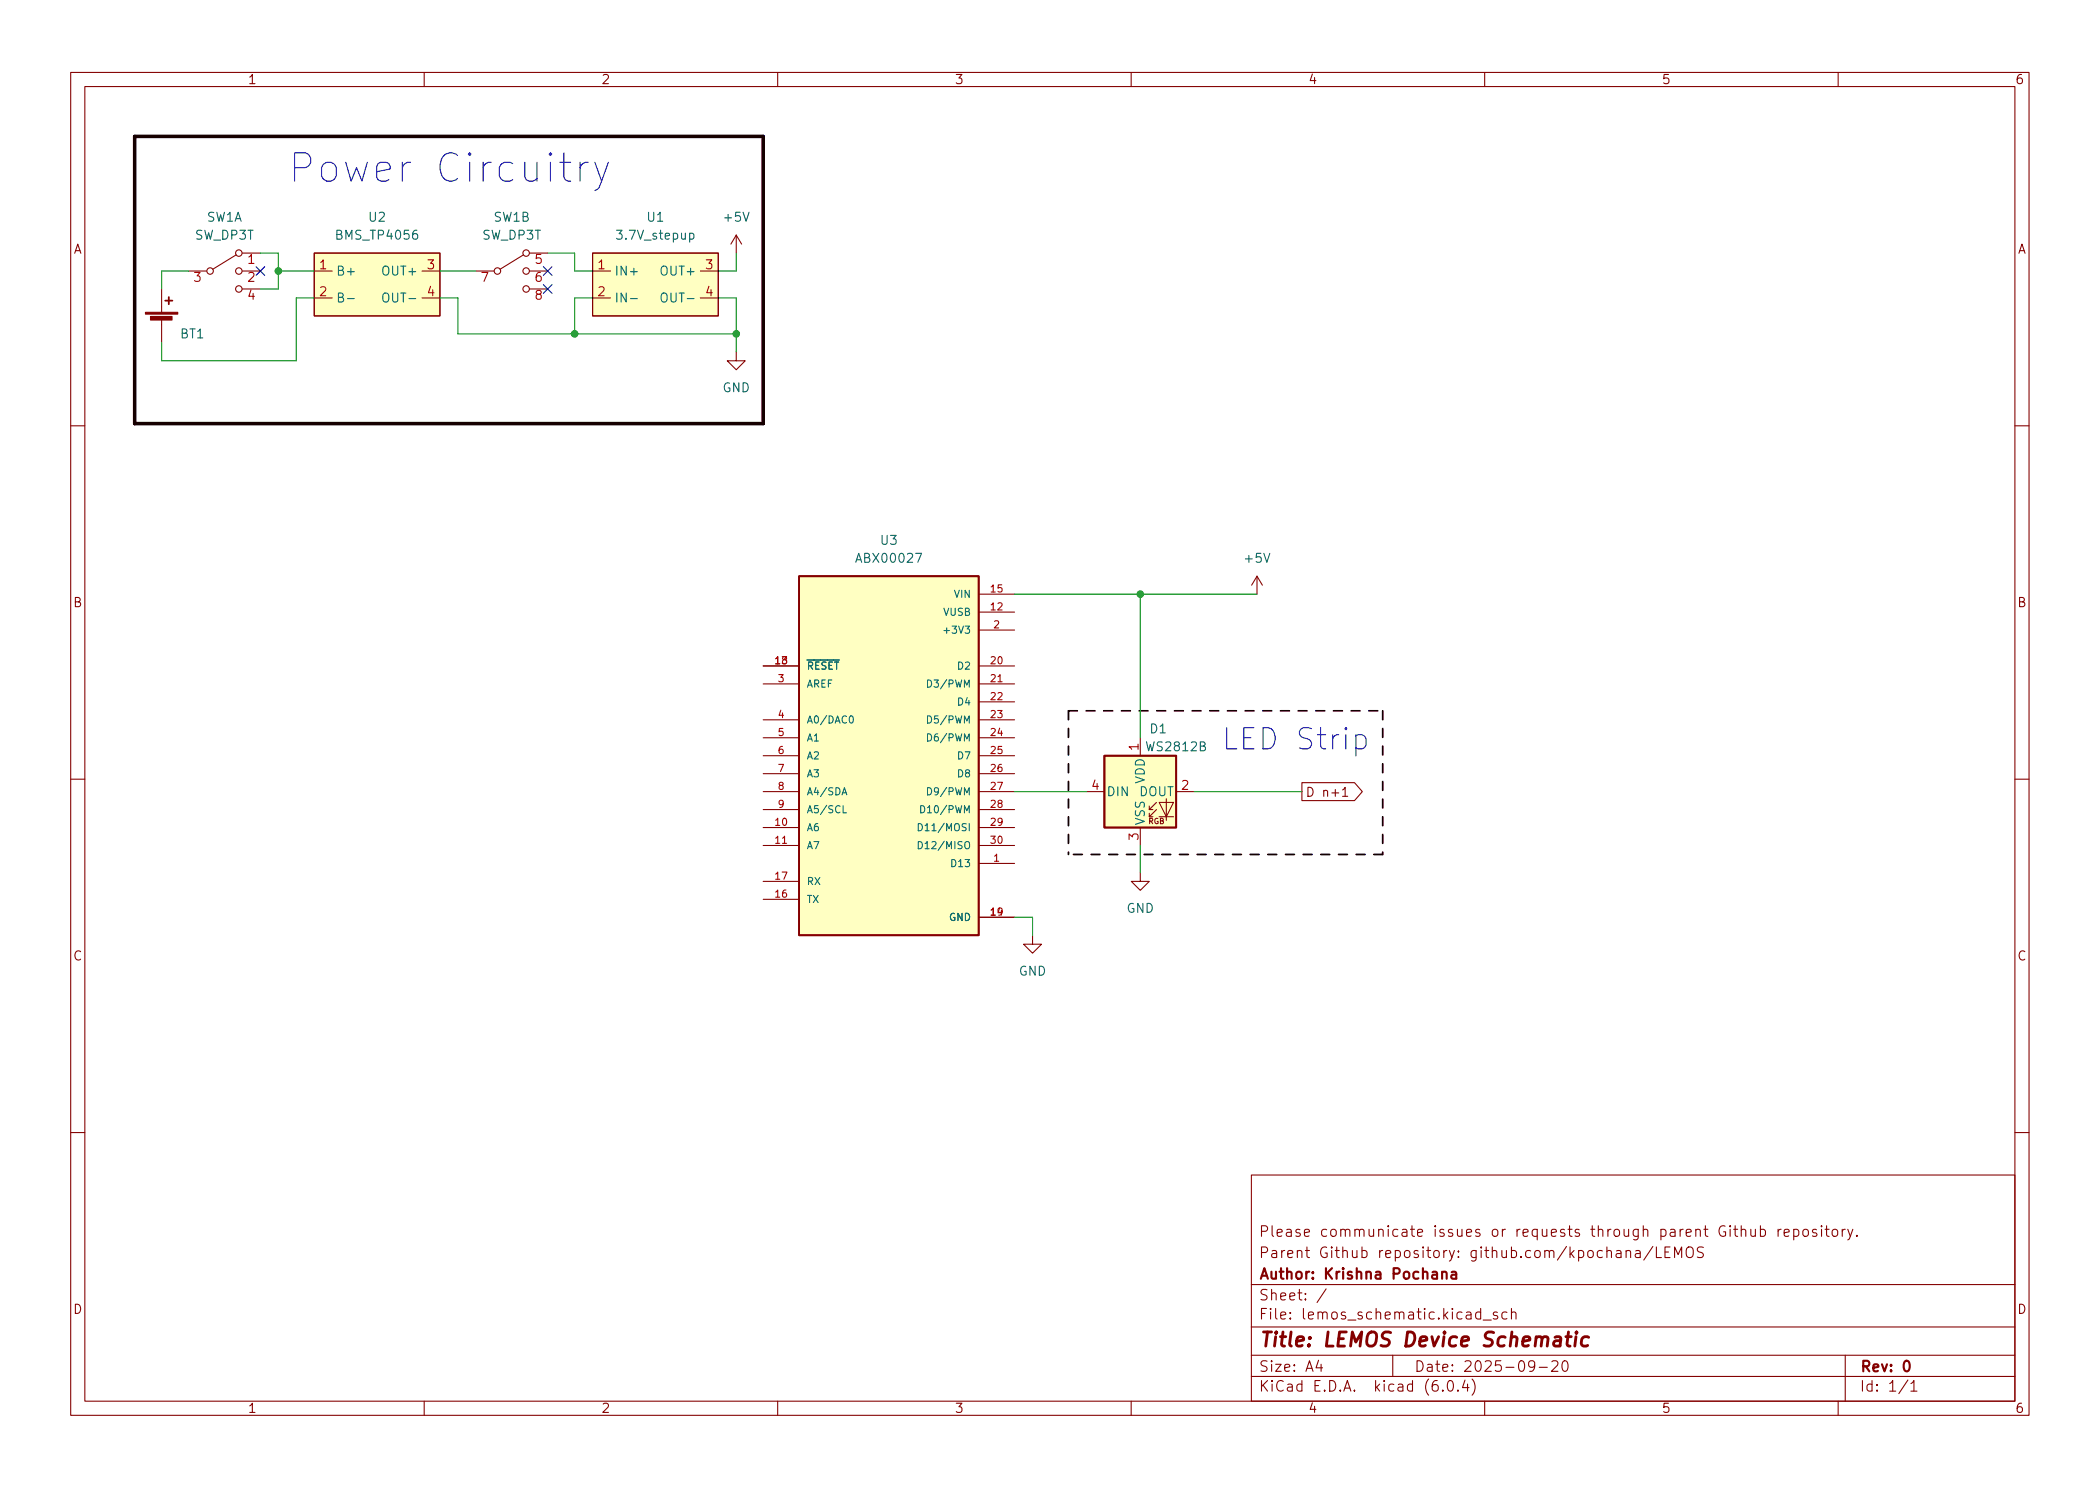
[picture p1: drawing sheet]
<svg xmlns="http://www.w3.org/2000/svg" width="297mm" height="210mm" viewBox="0 0 297 210" stroke-linecap="round" stroke-linejoin="round" font-family="sans-serif">
<g fill="none" stroke="#840000" stroke-width=".15">
<path d="M10 10.2h277v190.1h-277zM12 12.2h273v186.1h-273zM60 10.2v2M110 10.2v2M160 10.2v2M210 10.2v2M260 10.2v2M26.7 38.3h2.5M33.4 36.1l-3.3 2M34.3 35.8h2.5M34.3 38.3h2.5M44.4 35.8h17.8v8.9h-17.8z"/>
<path d="M44.4 38.3h2.6M59.7 38.3h2.5M67.3 38.3h2.5M74 36.1l-3.3 2M74.9 35.8h2.6M74.9 38.3h2.6M83.8 35.8h17.8v8.9h-17.8zM83.8 38.3h2.6M99.1 38.3h2.5M104.1 33.3l-.7 1.2M104.1 33.3v2.5M104.1 33.3l.8 1.2"/>
<path d="M22.9 40.9v3.3M22.9 45.2v3.3M34.3 40.9h2.5M44.4 42.2h2.6M59.7 42.2h2.5M74.9 40.9h2.6M83.8 42.2h2.6M99.1 42.2h2.5M104.1 49.8v1.2h1.3l-1.3 1.3-1.2-1.3h1.2M10 60.2h2M285 60.2h2M107.9 94.2h5.1"/>
<path d="M107.9 96.8h5.1M138.4 86.6h5.1M138.4 94.2h5.1M138.4 84.1h5.1M138.4 89.1h5.1M138.4 96.8h5.1M138.4 99.3h5.1M177.8 81.5l-.8 1.3M177.8 81.5v2.6M177.8 81.5l.8 1.3M10 110.2h2M107.9 117.1h5.1"/>
<path d="M107.9 119.6h5.1M107.9 101.8h5.1M107.9 104.4h5.1M107.9 106.9h5.1M107.9 109.5h5.1M107.9 112h5.1M107.9 114.5h5.1M138.4 117.1h5.1M138.4 119.6h5.1M138.4 101.8h5.1M138.4 104.4h5.1M138.4 106.9h5.1"/>
<path d="M138.4 109.5h5.1M138.4 112h5.1M138.4 114.5h5.1M153.7 112h2.5M161.3 104.4v2.5M161.3 117.1v2.5M162.6 114.5h.5M163.6 114.5l-1 1.1v-.5M163.6 113.5l-1 1v-.5M164 113.5h2l-1 2.1zM164 115.6h2M165 113v3.1"/>
<path d="M166.4 112h2.5M184.1 110.7h7.5l1.1 1.3-1.1 1.3h-7.5zM189.9 111.8l.4-.4v1.3M189.9 112.7h.7M285 110.2h2M107.9 127.2h5.1M107.9 124.7h5.1M138.4 122.2h5.1M138.4 129.8h5.1M146 132.3v1.3h1.3l-1.3 1.3-1.2-1.3h1.2M161.3 123.4v1.3h1.3l-1.3 1.3-1.3-1.3h1.3M10 160.2h2"/>
<path d="M177 166.3h108v32h-108zM230 177.1a.37 .37 0 0 1 .6 0v.8M231.4 177l.1-.1 .4 .1 .1 .9M232 177.3l-.5 .1a.29 .29 0 0 0-.2 .2 .29 .29 0 0 0 .2 .3h.5M233.8 176.4l-1.3 1.9M234.3 176.4v1.5h.7M235.5 177.1h.5M236.2 176.4h-.7v1.5h.7M236.9 177.9v-1.5l.5 1.1 .5-1.1v1.5M238.6 176.6a.5 .5 0 0 1 .6-.2 .5 .5 0 0 1 .3 .5v.5a.5 .5 0 0 1-.5 .6 .5 .5 0 0 1-.5-.6zM240.9 176.5l-.2-.1-.5 .1a.36 .36 0 0 0-.1 .4 .36 .36 0 0 0 .3 .2 .55 .55 0 0 1 .5 .4v.3l-.3 .1h-.5M246.3 174.1a.37 .37 0 0 1 .6 0v.8"/>
<path d="M247.6 173.9l.1 1a.41 .41 0 0 0 .6-.1M248.3 173.9v1M249 174l.4-.1 .3 .3v.4l-.1 .3h-.2h-.4M249 173.4v1.5M251.5 173.9v1M251.9 173.9l-.3 .1-.1 .2M252.4 174.4l.7-.1-.1-.3-.4-.1-.2 .2v.8h.2h.4M253.7 174l.4-.1 .3 .3v.4l-.1 .3h-.2h-.4M253.7 173.9v1.5M255.2 174a.41 .41 0 0 1 .6 .2v.4a.41 .41 0 0 1-.4 .3 .41 .41 0 0 1-.4-.3v-.4zM256.9 174l-.3-.1-.2 .2v.3l.5 .1 .1 .1-.1 .3h-.1h-.4M257.6 173.4v.1v.1l.1-.1-.1-.1v.2"/>
<path d="M257.6 173.9v1M258.2 173.9h.5M258.4 173.4v1.3v.2h.3M259.3 174a.41 .41 0 0 1 .6 .2v.4a.41 .41 0 0 1-.4 .3 .41 .41 0 0 1-.4-.3v-.4zM260.6 173.9v1M261 173.9l-.3 .1-.1 .2M261.4 173.9l.3 1M262.1 173.9l-.5 1.4-.2 .1M262.6 174.8l.1 .1h-.1v-.1v.1M285 160.2h2M60 198.3v2M110 198.3v2"/>
<path d="M160 198.3v2M177 194.8h108M177 191.8h108M177 187.8h108M177 181.8h108M186.5 192.5l-.4 1h1M186.9 193v1M187.6 182.4l-1.3 1.9M197 191.8v3M204.1 196.7v.1h-.1l.1-.1v.1M204.9 195.4a.36 .36 0 0 1 .6 .2 .77 .77 0 0 1-.4 1.2 1 1 0 0 1-.2-1.4zM206.2 196.7l.1 .1h-.1h-.1l.1-.1v.1"/>
<path d="M207.2 195.3l-.3 1h.9M207.6 195.8v1M208.2 195.1a1.72 1.72 0 0 1 0 2.3M209.4 185.7l-.4-.1-.3 .3v.4l.2 .3h.1h.4M209.4 185.1v1.5M209.8 186.8h1.1M210 198.3v2M211.8 185.7l-.4-.1-.2 .2 .1 .3 .5 .1 .1 .1-.1 .3h-.2h-.4M213.1 185.7l-.4-.1-.3 .3v.4l.2 .3h.1h.4M213.8 185.8a.37 .37 0 0 1 .6 0v.8M213.8 185.1v1.5M217.1 193.2l-.3 .3h-.3l-.3-.3v-.4l.2-.2 .4-.1 .2 .2a.99 .99 0 0 1-.4 1.3h-.2"/>
<path d="M217.7 193.5h1.2M219.5 192.7l.2-.2 .5 .1a.41 .41 0 0 1 .1 .6l-.9 .8h1M221.1 192.7a.36 .36 0 0 1 .3-.2 .36 .36 0 0 1 .3 .3 .77 .77 0 0 1-.4 1.2 .91 .91 0 0 1-.2-1.3zM260 198.3v2M261 191.8v6.5M269.9 195.3l-1.3 1.9M270.3 195.8l.4-.5v1.5M270.3 196.8h.9"/>
<circle cx="29.7" cy="38.3" r=".46"/>
<circle cx="33.8" cy="35.8" r=".46"/>
<circle cx="33.8" cy="38.3" r=".46"/>
<circle cx="70.4" cy="38.3" r=".46"/>
<circle cx="74.4" cy="35.8" r=".46"/>
<circle cx="74.4" cy="38.3" r=".46"/>
<circle cx="33.8" cy="40.9" r=".46"/>
<circle cx="74.4" cy="40.9" r=".46"/>
</g>
<path d="M204 179.9v1M204 180.1a.37 .37 0 0 1 .6 0v.8M205.3 180l.2-.1 .4 .1 .1 .9M206 180.3l-.5 .1a.29 .29 0 0 0-.2 .2 .29 .29 0 0 0 .2 .3h.5M269.4 192.7a.36 .36 0 0 1 .4-.2 .36 .36 0 0 1 .3 .3 .77 .77 0 0 1-.5 1.2 .91 .91 0 0 1-.2-1.3z" fill="none" stroke="#840000" stroke-width=".3"/>
<path d="M221.5 189.1h.8M221.9 188.5l-.3 1.7 .1 .2 .4 .1M222.9 189.1l-.1 1.4M223 188.5l-.1 .1 .1 .1 .1-.1-.1-.1v.2M224.7 189.2a.66 .66 0 0 0-1 .3v.6l.1 .3 .2 .1 .6-.1" fill="none" stroke="#840000" stroke-width=".4"/>
<g fill="#840000" stroke="#840000" stroke-width=".15">
<path d="M20.6 44.2h4.5v.2h-4.5z"/>
<path d="M21.3 44.8h3v.5h-3z"/>
</g>
<path d="M23.4 42.5h1M23.9 42v1M113 81.5h25.4v50.8h-25.4zM156.2 106.9h10.2v10.2h-10.2z" fill="none" stroke="#840000" stroke-width=".25"/>
<g fill="#ffffc2" stroke="#ffffc2" stroke-width=".14">
<path d="M44.4 35.8h17.8v8.9h-17.8z"/>
<path d="M83.8 35.8h17.8v8.9h-17.8z"/>
<path d="M113 81.5h25.4v50.8h-25.4z"/>
<path d="M156.2 106.9h10.2v10.2h-10.2z"/>
</g>
<g fill="none" stroke="#006464" stroke-width=".15">
<path d="M97.5 33.1l.4-.1 .3 .2v.4l-.2 .2h-.5M47.9 42.1h.4l.2-.2v-.2l-.1-.2h-.5v1.2h.5l.2-.2a.33 .33 0 0 0-.3-.4M49.1 42.2h1M54.3 41.5a.42 .42 0 0 1 .5 0 .42 .42 0 0 1 .2 .4v.4a.42 .42 0 0 1-.4 .5 .42 .42 0 0 1-.5-.5v-.4zM89.2 42.2h.9M93.6 41.6a.43 .43 0 0 1 .5-.1 .43 .43 0 0 1 .3 .4v.4a.42 .42 0 0 1-.5 .5 .42 .42 0 0 1-.4-.5zM131.2 96.2a.51 .51 0 0 1 .6 .5 .51 .51 0 0 1-.6 .5zM133.5 89.2h.8M119.1 112.5l.3-1 .4 1M119.2 112.2h.5M119.3 114v1h.4M120.2 101.4l.2-.1a.54 .54 0 0 1 .3 .5 .54 .54 0 0 1-.3 .5l-.2-.1-.1-.3z"/>
<path d="M129.9 116.5a.51 .51 0 0 1 .6 .5 .51 .51 0 0 1-.6 .5zM129.9 119.1a.51 .51 0 0 1 .6 .5 .51 .51 0 0 1-.6 .5zM130.2 114a.51 .51 0 0 1 .6 .5 .51 .51 0 0 1-.6 .5zM131.2 101.3a.51 .51 0 0 1 .6 .5 .51 .51 0 0 1-.6 .5zM131.2 103.8a.51 .51 0 0 1 .6 .5 .51 .51 0 0 1-.6 .5zM131.2 111.5a.51 .51 0 0 1 .6 .5 .51 .51 0 0 1-.6 .5z"/>
</g>
<path d="M79.2 23h1.5M79.8 21.6v3.5l.2 .3 .3 .2h.4M82 23v2.6M83.2 23a1.02 1.02 0 0 0-1.2 .7M84.1 23l1 2.6M86 23l-1.3 3.6-.6 .4M191.8 104.1l.3-.1h.6l.4 .2 .1 .3v.9l-.3 .4-.2 .2h-.6l-.3-.2" fill="none" stroke="#0000c2" stroke-width=".15"/>
<path d="M19 19.3h88.9v40.6h-88.9z" fill="none" stroke="#160000" stroke-width=".5"/>
<path d="M151.1 100.6h44.5M151.1 100.6v20.3M195.6 100.6v20.3M195.6 120.9h-44.5" fill="none" stroke="#120000" stroke-width=".25" stroke-dasharray="1.2 1.2"/>
<g fill="none" stroke="#009600" stroke-width=".15">
<path d="M26.7 38.3h-3.8v2.6M36.8 35.8h2.6v5.1h-2.6M39.4 38.3h5M62.2 38.3h5.1M77.5 35.8h3.8v2.5h2.5M104.1 35.8v2.5h-2.5M44.4 42.2h-2.5v8.8h-19v-2.5M62.2 42.2h2.6v5h39.3M83.8 42.2h-2.5v5M101.6 42.2h2.5v7.6M143.5 84.1h34.3M161.3 84.1v20.3"/>
<path d="M143.5 112h10.2M161.3 119.6v3.8M168.9 112h15.2M143.5 129.8h2.5v2.5"/>
</g>
<path d="M36.2 37.7l1.2 1.3M37.4 37.7l-1.2 1.3M76.9 37.7l1.2 1.3M78.1 37.7l-1.2 1.3M76.9 40.3l1.2 1.2M78.1 40.3l-1.2 1.2" fill="none" stroke="#000084" stroke-width=".15"/>
<g fill="#009600" stroke="#009600" stroke-width=".15">
<circle cx="39.4" cy="38.3" r=".46"/>
<circle cx="81.3" cy="47.2" r=".46"/>
<circle cx="104.1" cy="47.2" r=".46"/>
<circle cx="161.3" cy="84.1" r=".46"/>
</g>
<text font-size="5.6" fill="#0000c2" x="40.6" y="25.8">Power Circuitry</text>
<text font-size="4.2" fill="#0000c2" x="172.7" y="106.1">LED Strip</text>
<text font-size="2.8" fill="#840000" x="178" y="190.6">Title: LEMOS Device Schematic</text>
<g font-size="2.1" fill="#840000">
<text x="178" y="178">Parent Github repository: github.com/kpochana/LEMOS</text>
<text x="178" y="175">Please communicate issues or requests through parent Github repository.</text>
<text x="178" y="184">Sheet: /</text>
<text x="178" y="181">Author: Krishna Pochana</text>
<text x="178" y="186.7">File: lemos_schematic.kicad_sch</text>
<text x="178" y="196.9">KiCad E.D.A. kicad (6.0.4)</text>
<text x="178" y="194.1">Size: A4</text>
<text x="200" y="194.1">Date: 2025-09-20</text>
<text x="263" y="194.1">Rev: 0</text>
<text x="263" y="196.9">Id: 1/1</text>
</g>
<g font-size="1.8" fill="#840000">
<text x="35" y="11.9">1</text>
<text x="85" y="11.9">2</text>
<text x="135" y="11.9">3</text>
<text x="185" y="11.9">4</text>
<text x="235" y="11.9">5</text>
<text x="285" y="11.9">6</text>
<text x="10.3" y="35.9">A</text>
<text x="285.3" y="35.9">A</text>
<text x="10.3" y="85.9">B</text>
<text x="285.3" y="85.9">B</text>
<text x="184.6" y="112.7">D n+1</text>
<text x="10.3" y="135.9">C</text>
<text x="285.3" y="135.9">C</text>
<text x="10.3" y="185.9">D</text>
<text x="285.3" y="185.9">D</text>
<text x="35" y="199.9">1</text>
<text x="85" y="199.9">2</text>
<text x="135" y="199.9">3</text>
<text x="185" y="199.9">4</text>
<text x="235" y="199.9">5</text>
<text x="285" y="199.9">6</text>
</g>
<g font-size="1.8" fill="#006464">
<text x="27.6" y="33.9">SW_DP3T</text>
<text x="29.2" y="31.4">SW1A</text>
<text x="47.8" y="33.9">BMS_TP4056</text>
<text x="52.2" y="31.4">U2</text>
<text x="68.2" y="33.9">SW_DP3T</text>
<text x="69.8" y="31.4">SW1B</text>
<text x="87.5" y="33.9">3.7V_stepup</text>
<text x="91.6" y="31.4">U1</text>
<text x="102.5" y="31.4">+5V</text>
<text x="47.5" y="39">B+</text>
<text x="54.4" y="39">OUT+</text>
<text x="86.9" y="39">IN+</text>
<text x="93.8" y="39">OUT+</text>
<text x="25.5" y="47.9">BT1</text>
<text x="54.9" y="42.8">OUT-</text>
<text x="86.9" y="42.8">IN-</text>
<text x="94.2" y="42.8">OUT-</text>
<text x="102.2" y="55.5">GND</text>
<text x="124.6" y="77.1">U3</text>
<text x="121.4" y="79.6">ABX00027</text>
<text x="176.2" y="79.6">+5V</text>
<text x="162.3" y="106.3">WS2812B</text>
<text x="162.7" y="103.8">D1</text>
<text x="156.5" y="112.6">DIN</text>
<text x="161.1" y="112.6">DOUT</text>
<text x="161.9" y="110.9" transform="rotate(-90 161.9 110.9)">VDD</text>
<text x="161.9" y="116.8" transform="rotate(-90 161.9 116.8)">VSS</text>
<text x="159.3" y="129.2">GND</text>
<text x="144.1" y="138">GND</text>
</g>
<g font-size="1.8" fill="#a90000">
<text x="27.4" y="39.9">3</text>
<text x="35.1" y="37.3">1</text>
<text x="35.1" y="39.9">2</text>
<text x="45.2" y="38.1">1</text>
<text x="45.2" y="41.9">2</text>
<text x="60.5" y="38.1">3</text>
<text x="60.5" y="41.9">4</text>
<text x="68.1" y="39.9">7</text>
<text x="75.7" y="37.3">5</text>
<text x="75.7" y="39.9">6</text>
<text x="84.6" y="38.1">1</text>
<text x="84.6" y="41.9">2</text>
<text x="99.8" y="38.1">3</text>
<text x="99.8" y="41.9">4</text>
<text x="35.1" y="42.4">4</text>
<text x="75.7" y="42.4">8</text>
<text x="161" y="106.2" transform="rotate(-90 161 106.2)">1</text>
<text x="154.4" y="111.8">4</text>
<text x="167.1" y="111.8">2</text>
<text x="161" y="118.9" transform="rotate(-90 161 118.9)">3</text>
</g>
<g font-size="1.4" fill="#a90000">
<text x="140.2" y="83.8">15</text>
<text x="140.2" y="86.4">12</text>
<text x="140.6" y="88.9">2</text>
<text x="109.7" y="94">18</text>
<text x="140.2" y="94">20</text>
<text x="110.1" y="96.5">3</text>
<text x="110.1" y="101.6">4</text>
<text x="140.2" y="96.5">21</text>
<text x="140.2" y="99.1">22</text>
<text x="140.2" y="101.6">23</text>
<text x="110.1" y="104.1">5</text>
<text x="110.1" y="106.7">6</text>
<text x="140.2" y="104.1">24</text>
<text x="140.2" y="106.7">25</text>
<text x="110.1" y="109.2">7</text>
<text x="110.1" y="111.8">8</text>
<text x="140.2" y="109.2">26</text>
<text x="140.2" y="111.8">27</text>
<text x="109.7" y="116.8">10</text>
<text x="109.7" y="119.4">11</text>
<text x="110.1" y="114.3">9</text>
<text x="140.2" y="114.3">28</text>
<text x="140.2" y="116.8">29</text>
<text x="140.2" y="119.4">30</text>
<text x="109.7" y="124.5">17</text>
<text x="140.6" y="121.9">1</text>
<text x="109.7" y="127">16</text>
<text x="140.2" y="129.5">14</text>
</g>
<g font-size="1.4" fill="#006464">
<text x="133.5" y="87.1">VUSB</text>
<text x="134.1" y="89.7">+3V3</text>
<text x="135.1" y="84.6">VIN</text>
<text x="114" y="94.7">~{RESET}</text>
<text x="135.6" y="94.7">D2</text>
<text x="114" y="97.3">AREF</text>
<text x="131.8" y="97.3">D3/PWM</text>
<text x="135.6" y="99.8">D4</text>
<text x="114" y="102.4">A0/DAC0</text>
<text x="114" y="104.9">A1</text>
<text x="114" y="107.4">A2</text>
<text x="131.8" y="102.4">D5/PWM</text>
<text x="131.8" y="104.9">D6/PWM</text>
<text x="135.6" y="107.4">D7</text>
<text x="114" y="110">A3</text>
<text x="114" y="112.5">A4/SDA</text>
<text x="131.8" y="112.5">D9/PWM</text>
<text x="135.6" y="110">D8</text>
<text x="114" y="117.6">A6</text>
<text x="114" y="115.1">A5/SCL</text>
<text x="130.8" y="117.6">D11/MOSI</text>
<text x="131" y="115.1">D10/PWM</text>
<text x="114" y="120.1">A7</text>
<text x="114" y="125.2">RX</text>
<text x="130.8" y="120.1">D12/MISO</text>
<text x="134.8" y="122.7">D13</text>
<text x="114" y="127.8">TX</text>
<text x="134.3" y="130.3">GND</text>
</g>
<text font-size="1.1" fill="#840000" x="162.4" y="116.6">RGB</text>
</svg>
